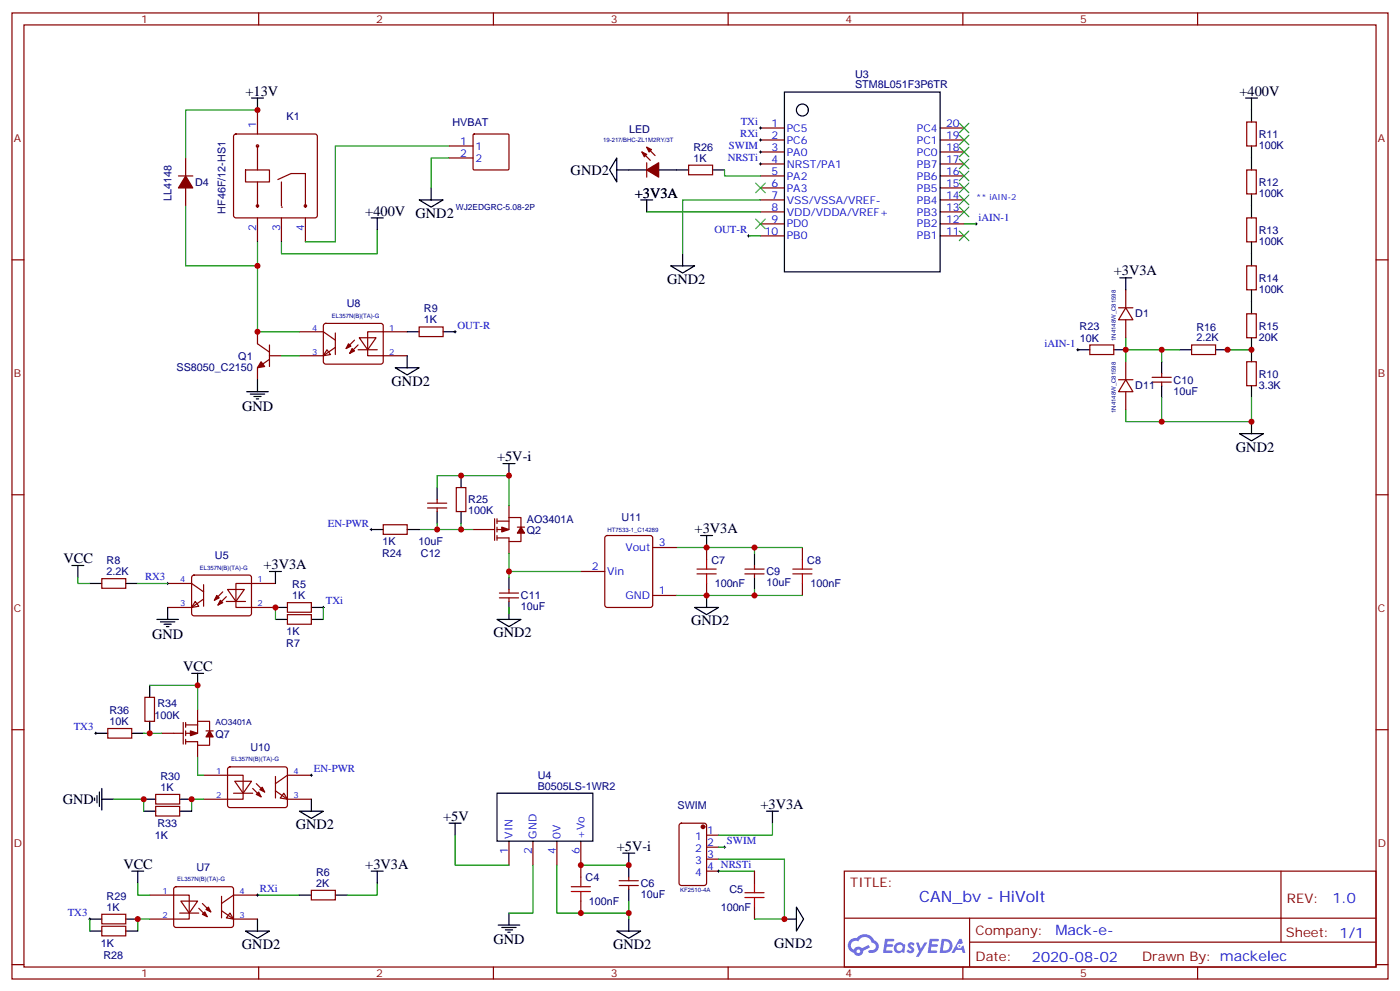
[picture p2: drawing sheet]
<svg xmlns="http://www.w3.org/2000/svg" width="412mm" height="292mm" viewBox="0 0 412 292" stroke-linecap="round" stroke-linejoin="round" font-family="sans-serif">
<g fill="none" stroke="#870000" stroke-width=".35">
<path d="M3.5 3.8h405.4v284.3h-405.4zM7.1 7.3h398.2v277.3h-398.2zM76.2 3.8v3.5M145.3 3.8v3.5M214.5 3.8v3.5M283.6 3.8v3.5M352.8 3.8v3.5M3.5 76.5h3.6M405.3 76.5h3.6M3.5 145.6h3.6M405.3 145.6h3.6M3.5 214.8h3.6"/>
<path d="M405.3 214.8h3.6M248.7 256.4h156.6v28.2h-156.6zM377.3 256.4v20.9M248.7 270.2h156.5M285.6 277.3h119.6M285.6 270.2v14.2M3.5 283.9h3.6M76.2 284.6v3.5M145.3 284.6v3.5M214.5 284.6v3.5M283.6 284.6v3.5M352.8 284.6v3.5"/>
<path d="M405.3 283.9h3.6"/>
</g>
<g fill="#5487ff">
<path d="M267.7 277.6a1.22 1.22 0 0 1 1.7 .2l-.4 .6a.47 .47 0 0 0-.3-.4 .47 .47 0 0 0-.5 .2l.1 .2a1.14 1.14 0 0 1 .8 1.8 1.14 1.14 0 0 1-1.9 0l-.2-.2 .5-.6 .7 .5a.29 .29 0 0 0 .3-.3 .29 .29 0 0 0-.2-.3 1.04 1.04 0 0 1-.6-1.7z"/>
<path d="M260.7 276.3h2.4l.3 .2-.2 .5-1.8 .1-.1 .8h1.5l.3 .4-.3 .4h-1.6l-.2 1.1h1.7l.2 .3-.2 .3-2.6 .1z"/>
<path d="M273.8 276.3h2.4l.3 .2-.1 .5-1.8 .1-.2 .8h1.6l.3 .4-.4 .4h-1.6l-.1 1.1h1.7l.2 .3-.2 .3-2.6 .1z"/>
<path d="M282.6 276.3h.7l.3 1.3-.6 .3a.69 .69 0 0 0-1 .3 .69 .69 0 0 0 .4 .9 .69 .69 0 0 0 .9-.6l.5-.2 .6 2.2h-.8l-.2-.9h-1.8l-.5 .9h-.8z"/>
<path d="M269.8 277.4h.8l.6 1.8 1.1-1.8h.9l-2.6 4.2h-.8l.9-1.5z"/>
<path d="M277.4 276.3l-.6 4.2h1.3a2.11 2.11 0 0 0 2.5-2.1 2.11 2.11 0 0 0-2.5-2.1zM278.1 277.1a1.39 1.39 0 0 1 1.7 1.4 1.39 1.39 0 0 1-1.8 1.3h-.3z"/>
<path d="M263.7 277.9a1.54 1.54 0 0 0-.1 2.2 1.54 1.54 0 0 0 2.2 .1l.6 .3 .3-2.3-.2-.3h-.4a1.49 1.49 0 0 0-2.4 0zM264 278.9a.94 .94 0 0 1 1.8 0 .94 .94 0 0 1-1.8 0z"/>
<path d="M250.4 276.7a2.18 2.18 0 0 0 1.1 3.7 1.44 1.44 0 0 0 1.6 .9 1.44 1.44 0 0 0 1.2-1.4l2-1.1-.5-.7-1.9 1a1.47 1.47 0 0 0-2.4 .4 1.39 1.39 0 0 1-.7-1.9 1.39 1.39 0 0 1 2-.5 2.12 2.12 0 0 1 2.2-1.3 2.12 2.12 0 0 1 1.9 1.7 1.14 1.14 0 0 1 1.1 1.4 1.14 1.14 0 0 1-1.7 .7 .43 .43 0 0 0-.5 .4 .43 .43 0 0 0 .4 .5 1.98 1.98 0 0 0 2.5-1.2 1.98 1.98 0 0 0-1.2-2.6 3.1 3.1 0 0 0-5.3-.6l-.9 .1zM252.3 280a.55 .55 0 0 1 1.1 0 .55 .55 0 0 1-1.1 0z"/>
<circle cx="282.6" cy="278.4" r=".26"/>
</g>
<g fill="none" stroke="#870000" stroke-width=".35">
<path d="M69 39.6l.5-.2h23.3l.5 .2 .2 .5v23.3l-.2 .5-.5 .2h-23.3l-.5-.2-.2-.5v-23.3zM75.8 32.4v7M224 37.7h7.1M276.9 37.7h7.1M72.3 50h7.1v3.6h-7.1zM75.8 43v7M75.8 53.6v7M82.9 53.6v7M90 51.1h-4.3l-3.9 1.7M224 41.2h7.1M224 44.7h7.1M224 48.3h7.1"/>
<path d="M224 51.8h7.1M224 55.3h7.1M224 58.8h7.1M276.9 41.2h7.1M276.9 44.7h7.1M276.9 48.3h7.1M276.9 51.8h7.1M276.9 55.3h7.1M276.9 58.8h7.1M75.8 64.1v7.1M82.9 64.1v7.1M90 64.1v7.1"/>
<path d="M224 62.4h7.1M224 65.9h7.1M224 69.4h7.1M276.9 62.4h7.1M276.9 65.9h7.1M276.9 69.4h7.1M149.9 247.6v7M157 247.6v7M164 247.6v7M171.1 247.6v7"/>
<circle cx="75.8" cy="43" r=".35"/>
<circle cx="75.8" cy="60.6" r=".35"/>
<circle cx="90" cy="60.6" r=".35"/>
</g>
<g fill="none" stroke="#000" stroke-width=".35">
<path d="M231.1 27.1h45.8v52.9h-45.8zM146.4 233.5h28.2v14.1h-28.2z"/>
<circle cx="236.4" cy="32.4" r="1.76"/>
</g>
<circle cx="82.9" cy="61" r=".18" fill="#870000"/>
<g fill="none" stroke="#870000" stroke-width=".35">
<path d="M139.4 39.6l.3-.2 10.1 .1 .1 .3v10l-.3 .2h-10.1l-.2-.3zM367.2 35.9h2.9v7.1h-2.9zM52.6 51.8h4.2M54.7 46.5v5.3M54.7 55.3v5.3M90 51.1v9.5M132.3 43h7M132.3 46.5h7M189.1 44.7l2.5 2.5M190.5 43.3l2.5 2.5M190.5 47.9v4.2M202.8 48.6h7.1v2.8h-7.1z"/>
<path d="M367.2 50h2.9v7.1h-2.9zM367.2 64.1h2.9v7.1h-2.9zM367.2 78.2h2.9v7.1h-2.9zM75.8 97.6v3.6l3.6 2.4M88.2 97.6h7l3.6 2.5M95.5 95.4l.5-.2h16.5l.4 .7-.1 10.8-.6 .5-16.5-.1-.5-.6v-10.6zM98.8 98v6.4M105.8 99.4h5l-2.5 3.5zM119.9 97.6h-11.6v7.1h11.6M123.5 96.2h7v2.9h-7zM329.5 90.6h4.2M331.6 90.6l2.1 3.5h-4.2z"/>
<path d="M331.6 85.3v5.3M331.6 94.1v5.3M367.2 92.4h2.9v7h-2.9zM79.4 104.7h3.5M79.4 105.8l-3.6 2.4v3.6M79.4 101.5v6.4M96.3 102.9l1.1 1.5-2.2 .3zM98.8 102.2l-3.6 2.5h-7M104.4 100.1l-2.4 2.5M105.5 101.5l-2.5 2.5M105.5 102.9h5.6M321 101.5h7.1v2.9h-7.1z"/>
<path d="M329.5 111.8h4.2M331.6 111.8l2.1 3.5h-4.2zM331.6 106.5v5.3M331.6 115.3v5.3M339.4 112.5h5.6M339.4 111.1h5.6M342.2 110v1.1M342.2 112.5v1M351 101.5h7.1v2.9h-7.1zM367.2 106.5h2.9v7h-2.9zM112.9 154.4h7v2.9h-7zM125.9 149.5h5.7"/>
<path d="M125.9 148.1h5.7M128.8 147v1.1M128.8 149.5v1.1M134.4 143.5h2.8v7.1h-2.8zM139.3 155.9h6.4M145.7 152.7v6.3M146.4 153.4h3.5M146.4 152.7v1.4M146.4 155.2v1.4M146.4 157.6v1.4M149.9 152.3h3.6v2.9M149.9 152.3v3.6h-3.5"/>
<path d="M149.9 148.8v3.5M149.9 159.4v3.5M152.4 155.2h2.1M153.5 156.9v2.5h-3.6v-1.1h-3.5M178.4 157.8l.5-.2h12.7l.6 .5 .1 20-.5 .6-12.9 .1-.7-.5v-20zM30 170.3h7v2.8h-7zM49.4 171.7h7l3.6 2.5M56.7 169.5l.4-.2h16.6l.4 .7-.1 10.8-.6 .5-16.5-.1-.5-.6v-10.6zM57.5 177l1.1 1.4-2.2 .4zM60 176.3l-3.6 2.5h-7M60 172.1v6.3M65.6 174.2l-2.5 2.5"/>
<path d="M66.7 175.6l-2.5 2.5M66.7 177h5.6M67 173.5h5l-2.5 3.5zM81.1 171.7h-11.6v7.1h11.6M84.7 177.4h7v2.8h-7zM147.1 176h5.7M147.1 174.6h5.7M149.9 173.5v1.1M149.9 176v1M171.1 168.2h7.1M192.3 175.3h7M192.3 161.1h7"/>
<path d="M208.1 161.1v3.6M208.1 171.7v3.6M219.4 168.9h5.7M219.4 167.5h5.7M222.2 166.4v1.1M222.2 168.9v1.1M236.4 161.1v3.6M236.4 171.7v3.6M84.7 180.9h7v2.8h-7zM31.7 214.4h7.1v2.8h-7.1zM42.7 205.2h2.8v7.1h-2.8zM47.6 215.8h6.4"/>
<path d="M54 212.7v6.3M54.7 212.7v1.4M54.7 215.1v1.4M54.7 217.6v1.4M54.7 213.4h3.5M58.2 212.3h3.5v2.8M58.2 212.3v3.5h-3.5M58.2 208.8v3.5M58.2 219.4v3.5M60.7 215.1h2.1M61.7 216.9v2.5h-3.5v-1.1h-3.5M45.9 233.8h7v2.8h-7z"/>
<path d="M45.9 237.3h7v2.9h-7zM60 228.2h11.6v7h-11.6M67.3 225.9l.4-.2 16.5 .1 .5 .6-.1 10.9-.6 .4-16.5-.1-.5-.6v-10.6zM68.8 233.5h5.6M69.1 229.9h5l-2.5 3.6zM74.4 232.1l2.5 2.4M75.5 230.6l2.5 2.5M81.1 232.8l3.6 2.4h7M81.1 228.5v6.4M83.6 233.5l1.1 1.7-2.2-.3zM91.7 228.2h-7l-3.6 2.4M171.1 254.6v3.6"/>
<path d="M182.4 259.2h5.6M185.2 258.2v1M200.3 242.5l.4-.2h6.7l.7 .4v17.2l-.4 .7h-7l-.6-.4-.1-17.2zM208.1 245.8h3.6M208.1 249.3h3.6M208.1 252.9h3.6M208.1 256.4h3.6M222.2 256.4v3.5M30 272.6h7v2.8h-7zM30 269.1h7v2.8h-7zM44.1 263.5h11.6v7h-11.6M51.4 261.2l.5-.2h16.5l.4 .7-.1 10.8-.6 .5-16.5-.1-.4-.6v-10.6z"/>
<path d="M52.9 268.7h5.7M53.3 265.2h4.9l-2.5 3.5zM58.6 267.3l2.4 2.5M59.6 265.9l2.5 2.5M65.3 268l3.5 2.5h7M65.3 263.8v6.4M67.7 268.7l1.1 1.8-2.1-.3zM75.8 263.5h-7l-3.5 2.4M91.7 262h7.1v2.9h-7.1zM171.1 265.2v3.5M182.4 260.6h5.6M185.2 260.6v1.1"/>
<path d="M222.2 267v3.5"/>
</g>
<g fill="#870000" stroke="#870000" stroke-width=".35">
<path d="M64.9 176.7l.7 .7-1.4 .7z"/>
<path d="M63.9 175.3l.7 .7-1.5 .7z"/>
<path d="M60.3 268.4l.7 1.4-1.4-.7z"/>
<path d="M60.7 267.7l.7-.7 .7 1.4z"/>
<path d="M103.7 102.6l.7 .7-1.4 .7z"/>
<path d="M102.7 101.2l.7 .7-1.4 .7z"/>
<path d="M76.9 106.5l1.1 1.4-2.2 .3z"/>
<path d="M54.7 51.8l2.1 3.5h-4.2z"/>
<path d="M147.8 155.2l2.1 .7-2.1 .7z"/>
<path d="M153.5 155.2l1 1.7h-2.1z"/>
<path d="M75.5 233.8l.7-.7 .7 1.4z"/>
<path d="M76.6 232.4l.7-.7 .7 1.4z"/>
<path d="M56.1 215.1l2.1 .7-2.1 .7z"/>
<path d="M61.7 215.1l1.1 1.8h-2.1z"/>
<path d="M190.5 50l3.5-2.1v4.2z"/>
<path d="M189.1 44.7l1.4 .7-.7 .7z"/>
<path d="M190.5 43.3l1.4 .7-.7 .7z"/>
<circle cx="207.1" cy="243.3" r=".53"/>
</g>
<g fill="none" stroke="#000" stroke-width=".35">
<path d="M74.1 28.9h3.5M75.8 28.9v3.5M366.9 28.9h3.5M368.7 28.9v7M123.5 58.8h7l-3.5 2.2zM127 55.3v3.5M181.7 46.5v7.1l-2.1-3.6zM181.7 50h8.8M188.7 58.8h3.6M190.5 58.8v3.6M194 50h8.8M209.9 50h3.5"/>
<path d="M368.7 43v7M368.7 57.1v7M109.4 64.1h3.5M111.1 64.1v3.6M197.6 78.2h7l-3.5 2.2zM201.1 74.7v3.5M368.7 71.2v7M119.9 97.6h3.6M130.5 97.6h3.6M329.8 81.8h3.6M331.6 81.8v3.5M368.7 85.3v7.1"/>
<path d="M368.7 99.4v7.1M72.7 115.3h6.3M73.7 116h4.3M74.8 116.7h2.1M75.5 117.4h.7M75.8 111.8v3.5M116.4 108.2h7.1l-3.6 2.1zM119.9 104.7v3.5M317.5 102.9h3.5M328.1 102.9h3.5M342.2 106.5v3.5M342.2 113.5v3.6"/>
<path d="M347.5 102.9h3.5M358.1 102.9h3.5M368.7 113.5v3.6M135.8 140v3.5M148.2 136.5h3.5M149.9 136.5v3.5M365.1 127.6h7.1l-3.5 2.2zM368.7 124.1v3.5M109.4 155.9h3.5M119.9 155.9h3.6M128.8 143.5v3.5M128.8 150.6v3.5"/>
<path d="M135.8 150.6v3.5M206.4 157.6h3.5M208.1 157.6v3.5M21.2 166.4h3.5M22.9 166.4v3.6M26.5 171.7h3.5M37 171.7h3.6M49.4 178.8v3.5M79.4 168.2h3.5M81.1 168.2v3.5M81.1 178.8h3.6M91.7 178.8h3.5"/>
<path d="M149.9 170v3.5M149.9 177v5.3M204.6 178.8h7.1l-3.6 2.1zM208.1 175.3v3.5M222.2 162.9v3.5M222.2 170v3.5M46.2 182.3h6.4M47.3 183h4.2M48.3 183.7h2.1M49 184.4h.7M56.4 198.2h3.6M58.2 198.2v3.5"/>
<path d="M81.1 182.3h3.6M91.7 182.3h3.5M146.4 182.3h7.1l-3.6 2.1zM28.2 215.8h3.5M38.8 215.8h3.5M44.1 201.7v3.5M44.1 212.3v3.5M27.9 234.9v.7M28.6 234.2v2.1M29.3 233.1v4.2M30 235.2h3.5M30 232.1v6.3"/>
<path d="M42.3 238.8h3.6M42.3 235.2h3.6M52.9 238.8h3.5M52.9 235.2h3.5M88.2 238.8h7l-3.5 2.1zM91.7 235.2v3.6M225.8 238.8h3.5M227.5 238.8v3.5M38.8 256.4h3.5M40.6 256.4v3.5M109.4 256.4h3.5M111.1 256.4v3.5"/>
<path d="M132.3 242.3h3.5M134.1 242.3v3.5M183.4 251.1h3.6M185.2 251.1v7.1M26.5 270.5h3.5M26.5 274h3.5M37 270.5h3.6M37 274h3.6M72.3 274h7.1l-3.6 2.2zM75.8 270.5v3.5M88.2 263.5h3.5M98.8 263.5h3.5"/>
<path d="M146.8 272.3h6.3M147.8 273h4.2M148.9 273.7h2.1M149.6 274.4h.7M149.9 268.7v3.6M181.7 274h7l-3.5 2.2zM185.2 261.7v3.5M185.2 270.5v3.5M231.1 270.5h3.5M234.6 267l2.1 3.5-2.1 3.5z"/>
</g>
<g fill="none" stroke="#008700" stroke-width=".35">
<path d="M75.8 32.4h-21.1v14.1M132.3 43h-33.5v28.2h-8.8M132.3 46.5h-5.3v8.8M213.4 50v1.8h10.6M224 58.8h-22.9v15.9M54.7 60.6v17.6h21.1M75.8 71.2v26.4h12.4M111.1 67.7v7h-28.2v-3.5M190.5 62.4h33.5M220.5 69.4h3.5M284 65.9h3.5M331.6 99.4v3.5h15.9"/>
<path d="M82.9 104.7h5.3M331.6 102.9v3.6M342.2 117.1v7h26.5v-7M342.2 102.9v3.6M361.6 102.9h7.1M331.6 120.6v3.5h10.6M123.5 155.9h15.8M128.8 143.5v-3.5h21.1v8.8M128.8 154.1v1.8M135.8 154.1v1.8M22.9 170v1.7h3.6M40.6 171.7h8.8"/>
<path d="M81.1 178.8v3.5M95.2 178.8v3.5M149.9 168.2h21.2M149.9 162.9v7.1M149.9 178.8v1.8M199.3 161.1h22.9v1.8M222.2 173.5v1.8h-22.9M222.2 161.1h14.2M222.2 175.3h14.2M42.3 215.8h5.3M44.1 201.7h14.1v7.1M33.5 235.2h8.8v3.6"/>
<path d="M58.2 222.9v5.3h1.8M60 235.2h-3.6v3.6M40.6 259.9v3.6h3.5M111.1 259.9v3.6h-8.8M134.1 245.8v8.8h15.8M157 254.6v14.1h-7.1M164 254.6v14.1h21.2M171.1 254.6h14.1M211.7 252.9h19.4v17.6h-8.9M211.7 249.3h1.7M211.7 256.4h10.5M227.5 242.3v3.5h-15.8"/>
<path d="M26.5 270.5v3.5M44.1 270.5h-3.5v3.5M75.8 263.5h12.4M185.2 265.2v5.3"/>
</g>
<g fill="none" stroke="#a10000" stroke-width=".35">
<path d="M205.3 168.9h5.7M205.3 167.5h5.7M208.1 164.7v2.8M208.1 168.9v2.8M233.5 168.9h5.7M233.5 167.5h5.7M236.4 164.7v2.8M236.4 168.9v2.8M171.1 258.2v2.8M222.2 259.9v2.8M168.3 262.4h5.6M168.3 261h5.6"/>
<path d="M171.1 262.4v2.8M219.4 264.2h5.7M219.4 262.7h5.7M222.2 264.2v2.8"/>
</g>
<g fill="none" stroke="#000" stroke-width=".29">
<path d="M223.7 37.7h.7M224 37.3v.7M223.7 41.2h.7M223.7 44.7h.7M223.7 48.3h.7M224 40.9v.7M224 44.4v.7M224 47.9v.7M220.1 69.4h.7M220.5 69.1v.7M287.2 65.9h.7M287.5 65.5v.8"/>
<path d="M133.7 97.6h.7M134.1 97.3v.7M317.1 102.9h.8M317.5 102.6v.7M109 155.9h.7M109.4 155.5v.7M49 171.7h.7M49.4 171.4v.7M94.9 178.8h.7M95.2 178.4v.7M27.9 215.8h.7M28.2 215.5v.7"/>
<path d="M91.4 228.2h.7M91.7 227.8v.7M211.3 256.4h.7M211.7 256v.8M213.1 249.3h.7M213.4 249v.7M26.1 270.5h.7M26.5 270.2v.7M75.5 263.5h.7M75.8 263.1v.7"/>
</g>
<g fill="none" stroke="#3c3" stroke-width=".35">
<path d="M282.6 39.8l2.8 2.8M282.6 36.3l2.8 2.8M285.4 39.8l-2.8 2.8M285.4 36.3l-2.8 2.8M222.6 53.9l2.8 2.8M225.4 53.9l-2.8 2.8M282.6 43.3l2.8 2.8M282.6 53.9l2.8 2.8M282.6 50.4l2.8 2.8M282.6 46.8l2.8 2.9M282.6 57.4l2.8 2.9M285.4 43.3l-2.8 2.8"/>
<path d="M285.4 53.9l-2.8 2.8M285.4 50.4l-2.8 2.8M285.4 46.8l-2.8 2.9M285.4 57.4l-2.8 2.9M222.6 64.5l2.8 2.8M225.4 64.5l-2.8 2.8M282.6 68l2.8 2.8M282.6 61l2.8 2.8M285.4 68l-2.8 2.8M285.4 61l-2.8 2.8"/>
</g>
<g fill="#c00">
<circle cx="44.1" cy="215.8" r=".88"/>
<circle cx="56.4" cy="235.2" r=".88"/>
<circle cx="149.9" cy="140" r=".88"/>
<circle cx="331.6" cy="102.9" r=".88"/>
<circle cx="342.2" cy="102.9" r=".88"/>
<circle cx="368.7" cy="102.9" r=".88"/>
<circle cx="222.3" cy="175.3" r=".88"/>
<circle cx="185.2" cy="268.7" r=".88"/>
<circle cx="75.8" cy="32.4" r=".88"/>
<circle cx="75.8" cy="97.6" r=".88"/>
<circle cx="75.8" cy="78.2" r=".88"/>
<circle cx="171.1" cy="254.6" r=".88"/>
<circle cx="185.2" cy="254.6" r=".88"/>
<circle cx="208.1" cy="161.1" r=".88"/>
<circle cx="208.1" cy="175.3" r=".88"/>
<circle cx="171.1" cy="268.7" r=".88"/>
<circle cx="222.3" cy="161.1" r=".88"/>
<circle cx="361.6" cy="102.9" r=".88"/>
<circle cx="368.7" cy="124.1" r=".88"/>
<circle cx="342.2" cy="124.1" r=".88"/>
<circle cx="135.8" cy="155.9" r=".88"/>
<circle cx="128.8" cy="155.9" r=".88"/>
<circle cx="40.6" cy="270.5" r=".88"/>
<circle cx="81.1" cy="178.8" r=".88"/>
<circle cx="135.8" cy="140" r=".88"/>
<circle cx="58.2" cy="201.7" r=".88"/>
<circle cx="42.3" cy="235.2" r=".88"/>
<circle cx="149.9" cy="168.2" r=".88"/>
<circle cx="231.1" cy="270.5" r=".88"/>
</g>
<text font-size="4.6" fill="#00f" x="270.8" y="265.4">CAN_bv - HiVolt</text>
<g font-size="4.2">
<text x="72.3" y="28.2">+13V</text>
<text x="365.1" y="28.2">+400V</text>
<text x="168.1" y="51.4">GND2</text>
<text x="187" y="58.1">+3V3A</text>
<text x="107.6" y="63.4">+400V</text>
<text x="122.4" y="64.1">GND2</text>
<text x="196.5" y="83.5">GND2</text>
<text x="328.1" y="81.1">+3V3A</text>
<text x="115.4" y="113.5">GND2</text>
<text x="71.3" y="120.9">GND</text>
<text x="146.4" y="135.7">+5V-i</text>
<text x="364.1" y="132.9">GND2</text>
<text x="204.6" y="156.9">+3V3A</text>
<text x="18.7" y="165.7">VCC</text>
<text x="77.6" y="167.5">+3V3A</text>
<text x="203.6" y="184.1">GND2</text>
<text x="44.8" y="188">GND</text>
<text x="145.3" y="187.6">GND2</text>
<text x="54" y="197.5">VCC</text>
<text x="18.5" y="236.7">GND</text>
<text x="224" y="238.1">+3V3A</text>
<text x="87.1" y="244.1">GND2</text>
<text x="130.5" y="241.6">+5V</text>
<text x="181.7" y="250.4">+5V-i</text>
<text x="36.3" y="255.7">VCC</text>
<text x="107.6" y="255.7">+3V3A</text>
<text x="71.3" y="279.3">GND2</text>
<text x="145.4" y="277.9">GND</text>
<text x="180.6" y="279.3">GND2</text>
<text x="228.1" y="279">GND2</text>
</g>
<g font-size="4.2" fill="#00f">
<text x="392.5" y="265.7">1.0</text>
<text x="310.9" y="275.2">Mack-e-</text>
<text x="304" y="283">2020-08-02</text>
</g>
<g font-size="3.9" fill="#800">
<text x="250.5" y="261">TITLE:</text>
<text x="379.1" y="265.7">REV:</text>
<text x="287.4" y="275.2">Company:</text>
<text x="378.7" y="275.8">Sheet: 1/1</text>
<text x="287.4" y="282.9">Date:</text>
<text x="336.4" y="282.9">Drawn By: mackelec</text>
</g>
<g font-size="3.2" fill="#800">
<text x="41.6" y="6.8">1</text>
<text x="110.8" y="6.8">2</text>
<text x="179.9" y="6.8">3</text>
<text x="249.1" y="6.8">4</text>
<text x="318.2" y="6.8">5</text>
<text x="4.1" y="41.9">A</text>
<text x="405.9" y="41.9">A</text>
<text x="4.1" y="111.1">B</text>
<text x="405.9" y="111.1">B</text>
<text x="4.1" y="180.2">C</text>
<text x="405.9" y="180.2">C</text>
<text x="4.1" y="249.3">D</text>
<text x="405.9" y="249.3">D</text>
<text x="41.6" y="287.6">1</text>
<text x="110.8" y="287.6">2</text>
<text x="179.9" y="287.6">3</text>
<text x="249.1" y="287.6">4</text>
<text x="318.2" y="287.6">5</text>
</g>
<g font-size="3.2" fill="#000080">
<text x="251.9" y="22.9">U3</text>
<text x="251.9" y="26">STM8L051F3P6TR</text>
<text x="84.4" y="35.3">K1</text>
<text x="133.3" y="37">HVBAT</text>
<text x="185.3" y="39.1">LED</text>
<text x="370.8" y="40.6">R11</text>
<text x="204.3" y="47.6">1K</text>
<text x="204.3" y="44.3">R26</text>
<text x="370.8" y="43.8">100K</text>
<text x="50.5" y="59" transform="rotate(-90 50.5 59)">LL4148</text>
<text x="57.5" y="54.7">D4</text>
<text x="370.8" y="57.9">100K</text>
<text x="370.8" y="54.7">R12</text>
<text x="66.4" y="62.9" transform="rotate(-90 66.4 62.9)">HF46F/12-HS1</text>
<text x="370.8" y="68.8">R13</text>
<text x="370.8" y="72">100K</text>
<text x="370.8" y="82.9">R14</text>
<text x="370.8" y="86.1">100K</text>
<text x="102.1" y="90.4">U8</text>
<text x="124.9" y="95.2">1K</text>
<text x="124.9" y="91.9">R9</text>
<text x="334.4" y="93.4">D1</text>
<text x="318" y="97.1">R23</text>
<text x="318.1" y="100.6">10K</text>
<text x="352.4" y="100.5">2.2K</text>
<text x="352.4" y="97.3">R16</text>
<text x="370.8" y="100.2">20K</text>
<text x="370.8" y="97">R15</text>
<text x="70.2" y="105.8">Q1</text>
<text x="52" y="109.1">SS8050_C2150</text>
<text x="345.7" y="112.9">C10</text>
<text x="370.8" y="111.1">R10</text>
<text x="334.4" y="114.6">D11</text>
<text x="345.7" y="116.1">10uF</text>
<text x="370.8" y="114.4">3.3K</text>
<text x="137.9" y="148.2">R25</text>
<text x="137.9" y="151.4">100K</text>
<text x="155.2" y="154">AO3401A</text>
<text x="183.1" y="153.2">U11</text>
<text x="112.6" y="160.5">1K</text>
<text x="123.2" y="160.5">10uF</text>
<text x="155.2" y="157.2">Q2</text>
<text x="31.4" y="166.1">R8</text>
<text x="63.3" y="164.5">U5</text>
<text x="112.5" y="164">R24</text>
<text x="124" y="164">C12</text>
<text x="209.6" y="165.9">C7</text>
<text x="237.8" y="165.9">C8</text>
<text x="31.4" y="169.3">2.2K</text>
<text x="86.1" y="173.1">R5</text>
<text x="210.5" y="172.9">100nF</text>
<text x="225.8" y="172.6">10uF</text>
<text x="225.8" y="169.3">C9</text>
<text x="238.7" y="172.9">100nF</text>
<text x="86.1" y="176.3">1K</text>
<text x="153.5" y="179.6">10uF</text>
<text x="153.5" y="176.4">C11</text>
<text x="84.3" y="190.5">R7</text>
<text x="84.4" y="187">1K</text>
<text x="46.4" y="208.2">R34</text>
<text x="32.3" y="213.4">10K</text>
<text x="32.3" y="210.2">R36</text>
<text x="45.5" y="211.7">100K</text>
<text x="63.5" y="217.2">Q7</text>
<text x="73.7" y="220.9">U10</text>
<text x="47.3" y="232.8">1K</text>
<text x="47.3" y="229.5">R30</text>
<text x="158.4" y="232.4">B0505LS-1WR2</text>
<text x="158.4" y="229.2">U4</text>
<text x="199.6" y="238.1">SWIM</text>
<text x="46.4" y="243.4">R33</text>
<text x="45.6" y="246.9">1K</text>
<text x="57.9" y="256.2">U7</text>
<text x="93.1" y="257.8">R6</text>
<text x="93.1" y="261">2K</text>
<text x="172.5" y="259.3">C4</text>
<text x="188.7" y="261.1">C6</text>
<text x="214.9" y="262.8">C5</text>
<text x="31.4" y="268">1K</text>
<text x="31.4" y="264.8">R29</text>
<text x="173.5" y="266.4">100nF</text>
<text x="188.7" y="264.3">10uF</text>
<text x="212.3" y="268.1">100nF</text>
<text x="29.7" y="278.7">1K</text>
<text x="30.5" y="282.2">R28</text>
</g>
<g font-size="3.2" fill="#00f">
<text x="75.5" y="37.7" transform="rotate(-90 75.5 37.7)">1</text>
<text x="218" y="40.3">RXi</text>
<text x="218.2" y="36.8">TXi</text>
<text x="227.3" y="37.3">1</text>
<text x="227.3" y="40.9">2</text>
<text x="231.8" y="38.7">PC5</text>
<text x="270.1" y="38.7">PC4</text>
<text x="278.7" y="40.9">19</text>
<text x="278.7" y="37.3">20</text>
<text x="135.6" y="42.6">1</text>
<text x="135.6" y="46.1">2</text>
<text x="140.1" y="44">1</text>
<text x="140.1" y="47.6">2</text>
<text x="214.4" y="47.4">NRSTi</text>
<text x="214.7" y="43.9">SWIM</text>
<text x="227.3" y="44.4">3</text>
<text x="227.3" y="47.9">4</text>
<text x="231.8" y="42.3">PC6</text>
<text x="231.8" y="45.8">PA0</text>
<text x="270.1" y="45.8">PC0</text>
<text x="270.1" y="42.3">PC1</text>
<text x="278.7" y="47.9">17</text>
<text x="278.7" y="44.4">18</text>
<text x="227.3" y="51.4">5</text>
<text x="231.8" y="49.3">NRST/PA1</text>
<text x="231.8" y="52.8">PA2</text>
<text x="270.1" y="52.8">PB6</text>
<text x="270.1" y="49.3">PB7</text>
<text x="278.7" y="51.4">16</text>
<text x="227.3" y="55">6</text>
<text x="227.3" y="58.5">7</text>
<text x="231.8" y="56.4">PA3</text>
<text x="231.8" y="59.9">VSS/VSSA/VREF-</text>
<text x="270.1" y="59.9">PB4</text>
<text x="270.1" y="56.4">PB5</text>
<text x="278.7" y="58.5">14</text>
<text x="278.7" y="55">15</text>
<text x="227.3" y="62">8</text>
<text x="227.3" y="65.5">9</text>
<text x="231.8" y="63.4">VDD/VDDA/VREF+</text>
<text x="270.1" y="63.4">PB3</text>
<text x="278.7" y="65.5">12</text>
<text x="278.7" y="62">13</text>
<text x="288.2" y="65">iAIN-1</text>
<text x="75.5" y="67.9" transform="rotate(-90 75.5 67.9)">2</text>
<text x="82.5" y="67.9" transform="rotate(-90 82.5 67.9)">3</text>
<text x="89.6" y="67.9" transform="rotate(-90 89.6 67.9)">4</text>
<text x="210.4" y="68.5">OUT-R</text>
<text x="225.3" y="69.1">10</text>
<text x="231.8" y="67">PD0</text>
<text x="231.8" y="70.5">PB0</text>
<text x="270.1" y="70.5">PB1</text>
<text x="270.1" y="67">PB2</text>
<text x="278.7" y="69.1">11</text>
<text x="134.8" y="96.8">OUT-R</text>
<text x="307.7" y="102.1">iAIN-1</text>
<text x="96.6" y="155">EN-PWR</text>
<text x="194" y="160.8">3</text>
<text x="174.4" y="167.9">2</text>
<text x="184.2" y="162.2">Vout</text>
<text x="42.7" y="170.9">RX3</text>
<text x="178.9" y="169.3">Vin</text>
<text x="96" y="177.9">TXi</text>
<text x="184.3" y="176.3">GND</text>
<text x="194" y="174.9">1</text>
<text x="21.7" y="214.9">TX3</text>
<text x="92.4" y="227.3">EN-PWR</text>
<text x="208.3" y="245.5">1</text>
<text x="149.6" y="251.4" transform="rotate(-90 149.6 251.4)">1</text>
<text x="151" y="246.9" transform="rotate(-90 151 246.9)">VIN</text>
<text x="156.6" y="251.4" transform="rotate(-90 156.6 251.4)">2</text>
<text x="158" y="246.9" transform="rotate(-90 158 246.9)">GND</text>
<text x="163.7" y="251.4" transform="rotate(-90 163.7 251.4)">4</text>
<text x="165.1" y="246.9" transform="rotate(-90 165.1 246.9)">0V</text>
<text x="170.7" y="251.4" transform="rotate(-90 170.7 251.4)">6</text>
<text x="172.2" y="246.9" transform="rotate(-90 172.2 246.9)">+Vo</text>
<text x="204.8" y="247.2">1</text>
<text x="204.8" y="250.8">2</text>
<text x="208.3" y="249">2</text>
<text x="214.1" y="248.5">SWIM</text>
<text x="204.8" y="254.3">3</text>
<text x="204.8" y="257.8">4</text>
<text x="208.3" y="252.5">3</text>
<text x="208.3" y="256">4 NRSTi</text>
<text x="76.6" y="262.6">RXi</text>
<text x="19.9" y="269.6">TX3</text>
</g>
<g font-size="2.5" fill="#00f">
<text x="287.5" y="58.8">** iAIN-2</text>
<text x="91.9" y="97.3">4</text>
<text x="114.7" y="97.3">1</text>
<text x="91.9" y="104.4">3</text>
<text x="114.7" y="104.4">2</text>
<text x="53.1" y="171.4">4</text>
<text x="75.8" y="171.4">1</text>
<text x="53.1" y="178.4">3</text>
<text x="75.8" y="178.4">2</text>
<text x="63.7" y="227.8">1</text>
<text x="86.4" y="227.8">4</text>
<text x="63.7" y="234.9">2</text>
<text x="86.4" y="234.9">3</text>
<text x="47.8" y="263.1">1</text>
<text x="70.6" y="263.1">4</text>
<text x="47.8" y="270.2">2</text>
<text x="70.6" y="270.2">3</text>
</g>
<g font-size="2.5" fill="#000080">
<text x="134.3" y="61.7">WJ2EDGRC-5.08-2P</text>
<text x="63.5" y="213.4">AO3401A</text>
</g>
<g font-size="1.8" fill="#000080">
<text x="177.6" y="41.9">19-217/BHC-ZL1M2RY/3T</text>
<text x="97.7" y="93.5">EL357N(B)(TA)-G</text>
<text x="328.7" y="100.4" transform="rotate(-90 328.7 100.4)">1N4148W_C81598</text>
<text x="328.7" y="121.5" transform="rotate(-90 328.7 121.5)">1N4148W_C81598</text>
<text x="179" y="156.6">HT7533-1_C14289</text>
<text x="58.9" y="167.6">EL357N(B)(TA)-G</text>
<text x="68.1" y="224.1">EL357N(B)(TA)-G</text>
<text x="52.2" y="259.3">EL357N(B)(TA)-G</text>
<text x="200.4" y="262.4">KF2510-4A</text>
</g>
</svg>
